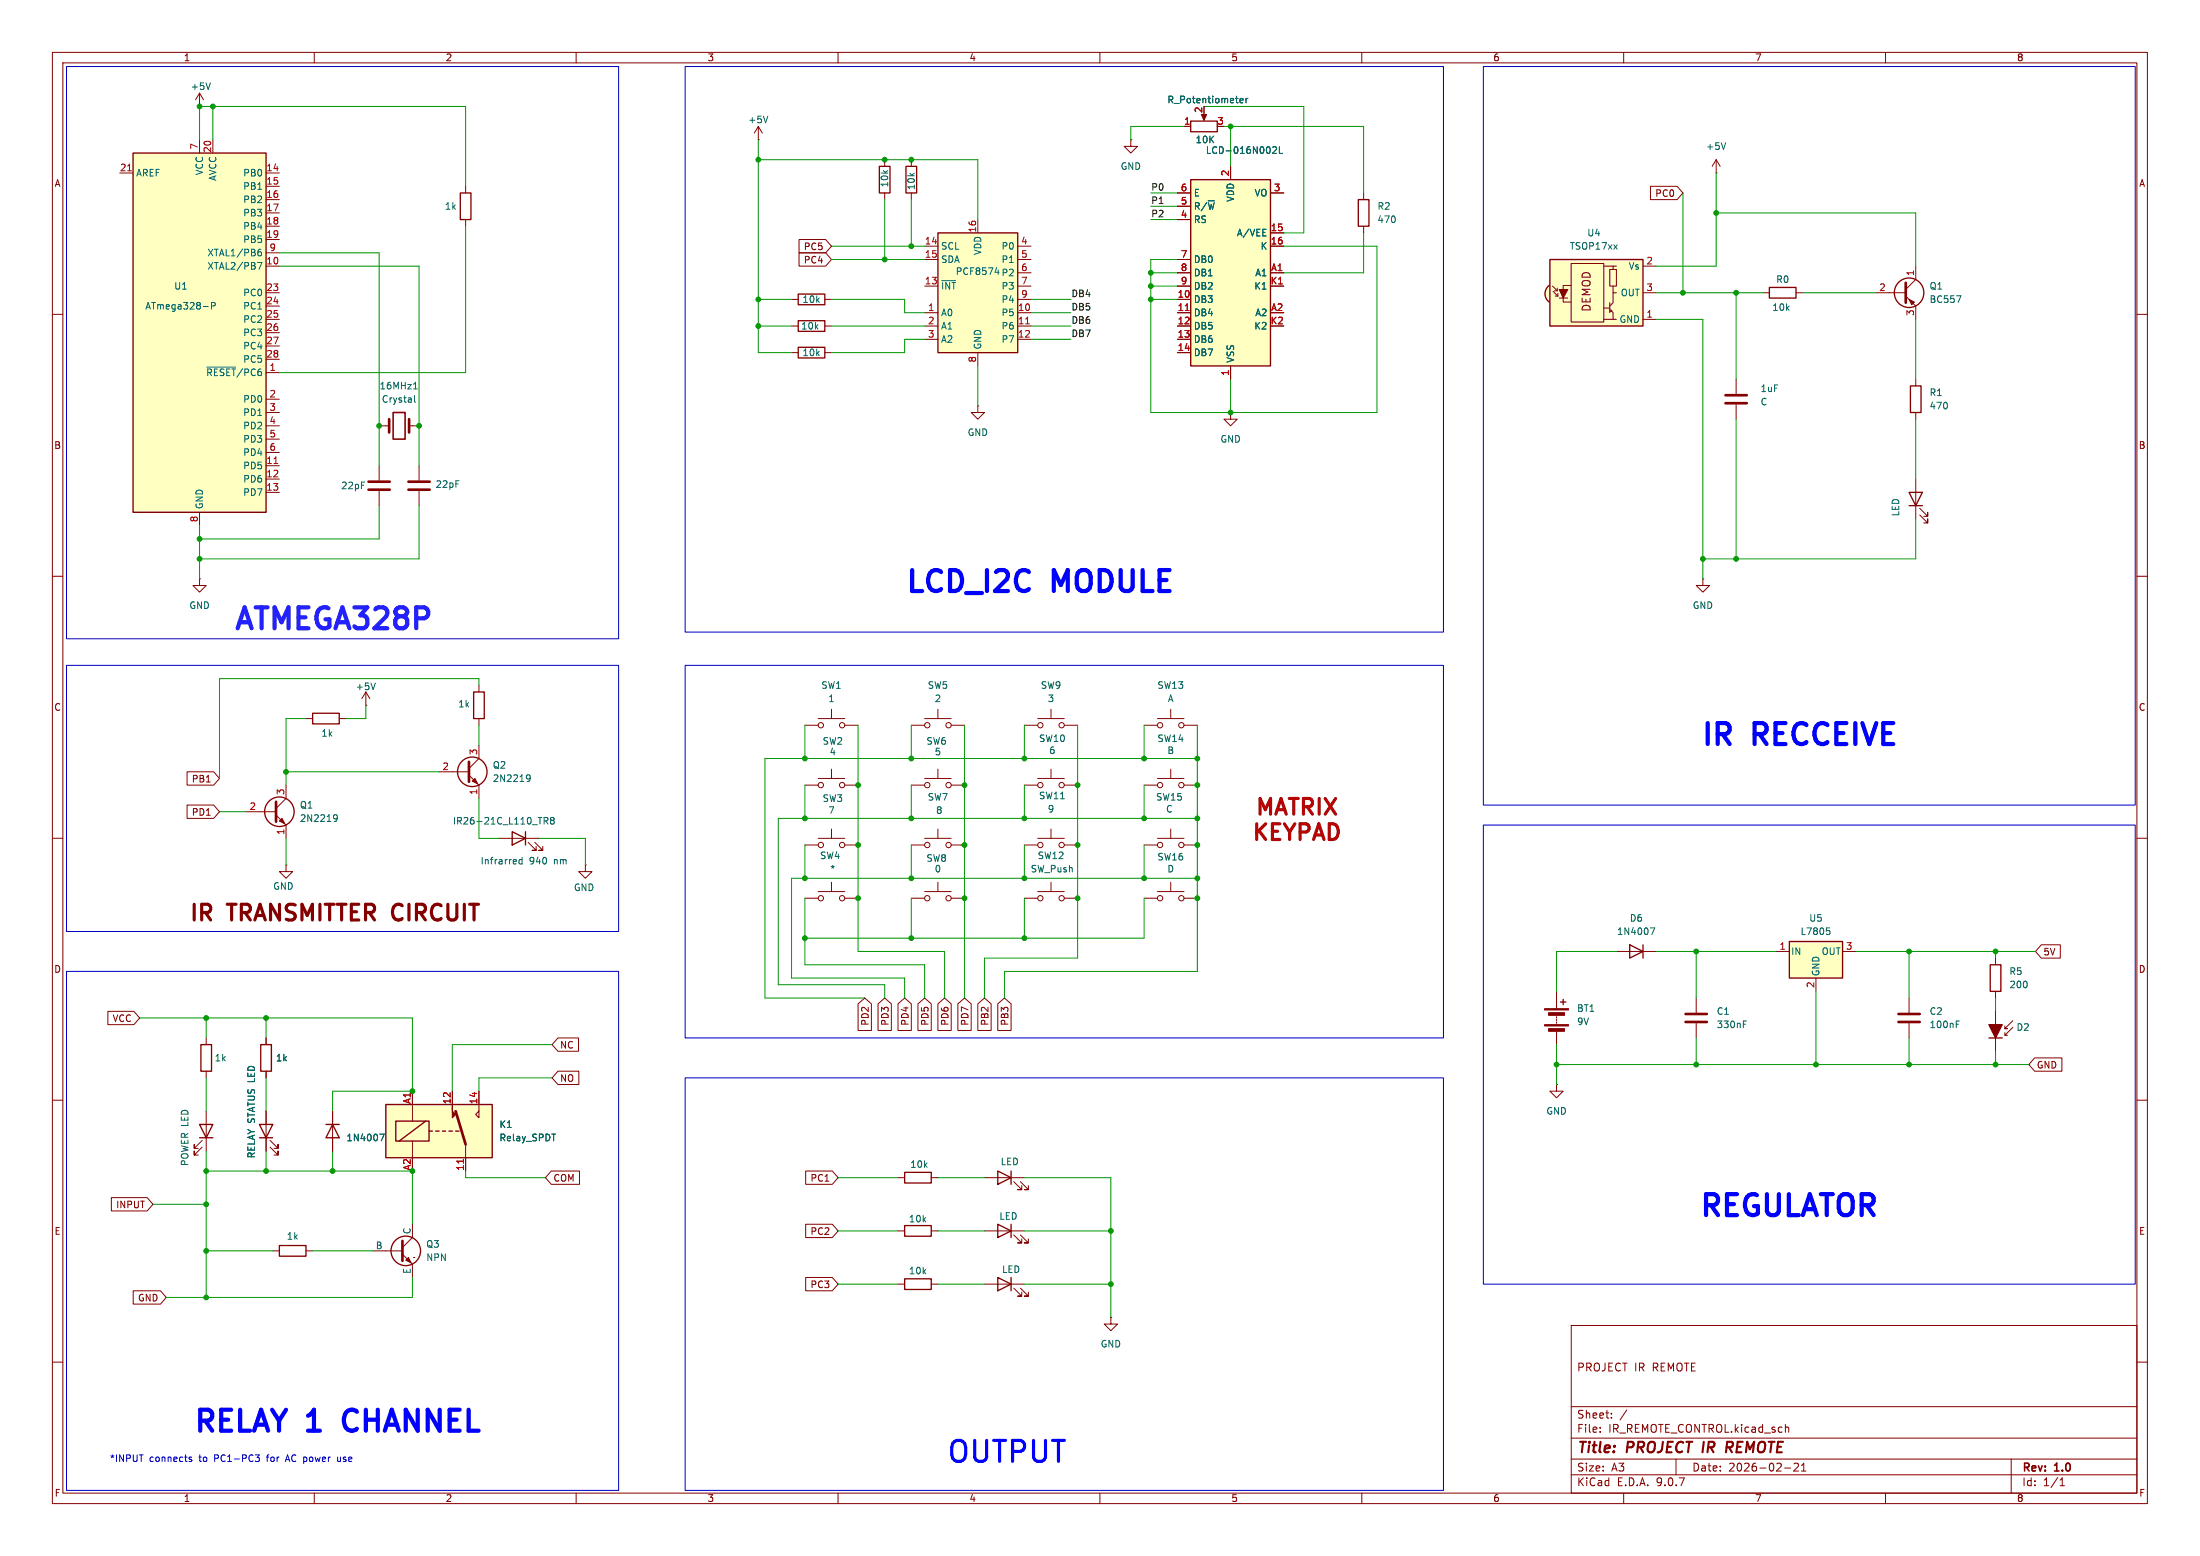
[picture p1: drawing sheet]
<svg xmlns="http://www.w3.org/2000/svg" width="297mm" height="210mm" viewBox="0 0 297 210" stroke-linecap="round" stroke-linejoin="round" font-family="sans-serif">
<g fill="none" stroke="#840000" stroke-width=".14">
<path d="M7.1 7.1h282.8v195.8h-282.8zM8.5 8.5h280v193h-280zM42.4 7.1v1.4M77.8 7.1v1.4M113.1 7.1v1.4M148.5 7.1v1.4M159.8 17.1h.9M162.5 15.3v.7M183.8 7.1v1.4M219.2 7.1v1.4M254.6 7.1v1.4M231.7 23.3h.1"/>
<path d="M231.7 21.6l-.6 .9M231.7 21.6l.5 .9M231.7 21.6v1.7M253.2 39.5h4.1M257.3 40l1.3 1.3v1.8M258.6 35.9v1.8l-1.3 1.4M7.1 42.4h1.4M51.2 57.5h1.3M55.2 57.5h1.4M166.1 55.7v.9h.9l-.9 .9-.9-.9h.9M166.1 55.7h.1M234.4 51.2v2"/>
<path d="M234.4 54.6v2M288.5 42.4h1.4M7.1 77.8h1.4M26.9 78.1v.9h.9l-.9 .9-.9-.9h.9M26.9 78.1h.1M56.6 62.9v1.9M56.6 66.3v1.9M229.9 78.1v.9h.9l-.9 .9-.9-.9h.9M229.9 78.1h.1M258.6 64.7v5.3M259.2 69.5l1 1.1v-.6v.6h-.5M259.2 68.6l1 1.1v-.6v.6h-.5"/>
<path d="M288.5 77.8h1.4M108.7 97.9h1.8M110.5 97h3.5M112.3 95.7v1.3M114 97.9h1.8M123 97.9h1.8M124.8 97h3.6M126.6 95.7v1.3M128.4 97.9h1.8M138.3 97.9h1.8M140.1 97h3.6M141.9 95.7v1.3"/>
<path d="M143.7 97.9h1.8M7.1 113.1h1.4M108.7 114h1.8M108.7 106h1.8M110.5 113.1h3.5M110.5 105.1h3.5M112.3 103.8v1.3M112.3 111.9v1.2M114 114h1.8M114 106h1.8M123 114h1.8M123 106h1.8"/>
<path d="M124.8 113.1h3.6M124.8 105.1h3.6M126.6 103.8v1.3M126.6 111.9v1.2M128.4 114h1.8M128.4 106h1.8M138.3 114h1.8M140.1 113.1h3.6M141.9 111.9v1.2M143.7 114h1.8M154.5 114h1.8M156.3 113.1h3.5"/>
<path d="M158 111.9v1.2M158 119.1v1.2M159.8 114h1.8M288.5 113.1h1.4M154.5 121.2h1.8M156.3 120.3h3.5M159.8 121.2h1.8M218.2 128.4h5.4M7.1 148.5h1.4M288.5 148.5h1.4M36.8 168.8h.9M41.3 168.8h.9"/>
<path d="M50.3 168.8h4M54.3 169.3l1.4 1.3v1.8M55.7 165.2v1.8l-1.4 1.4M55.9 169.7h.1M212.1 178.9h76.4v22.6h-76.4zM7.1 183.8h1.4M212.1 199h76.4M212.1 196.9h76.4M212.1 194.1h76.4M212.1 189.9h76.4M216 193.2v.1M216 192.7v.1"/>
<path d="M217.5 191.3v.1M217.5 190.7v.1M219.6 190.3l-.9 1.4M226.3 196.9v2.1M240.9 198.1h.8M241.2 192.6l.2 .1 .1 .1v.5M242.2 197.6l.4-.1 .1 .1 .1 .2-.7 .7h.7M243.2 198.5h.6M243.2 197.8l.3-.3v1M271.5 196.9v4.6M278.1 199.8l.3-.3v1M288.5 183.8h1.4"/>
<path d="M42.4 201.5v1.4M77.8 201.5v1.4M113.1 201.5v1.4M148.5 201.5v1.4M183.8 201.5v1.4M219.2 201.5v1.4M254.6 201.5v1.4M278.1 200.5h.6"/>
<circle cx="110.8" cy="97.9" r=".36"/>
<circle cx="113.7" cy="97.9" r=".36"/>
<circle cx="125.2" cy="97.9" r=".36"/>
<circle cx="128.1" cy="97.9" r=".36"/>
<circle cx="140.4" cy="97.9" r=".36"/>
<circle cx="143.3" cy="97.9" r=".36"/>
<circle cx="110.8" cy="114" r=".36"/>
<circle cx="110.8" cy="106" r=".36"/>
<circle cx="113.7" cy="114" r=".36"/>
<circle cx="113.7" cy="106" r=".36"/>
<circle cx="125.2" cy="106" r=".36"/>
<circle cx="125.2" cy="114" r=".36"/>
<circle cx="128.1" cy="114" r=".36"/>
<circle cx="128.1" cy="106" r=".36"/>
<circle cx="140.4" cy="114" r=".36"/>
<circle cx="143.3" cy="114" r=".36"/>
<circle cx="156.6" cy="114" r=".36"/>
<circle cx="159.5" cy="114" r=".36"/>
<circle cx="156.6" cy="121.2" r=".36"/>
<circle cx="159.5" cy="121.2" r=".36"/>
</g>
<path d="M233.2 194.6h.5M233.4 195.3l.4 .7M233.8 195.3h-.7" fill="none" stroke="#840000" stroke-width=".28"/>
<path d="M257.3 38.2v2.7M52.5 56.6v1.8M55.2 56.6v1.8M232.9 53.3h2.9M232.9 54.4h2.9M55.1 65h2.9M55.1 66.1h2.9M54.3 167.5v2.7" fill="none" stroke="#840000" stroke-width=".36"/>
<path d="M53.1 55.7h1.6v3.6h-1.6z" fill="none" stroke="#840000" stroke-width=".22"/>
<path d="M167.4 13.6l.4-.1v-.2h-.3l-.1 .1v.4h.4M168.2 13.3v.6M168.5 13.3l-.3 .2M233 19.3l-.3 .9M264.1 39.9h.6l-.4 .9M55.8 52.5h.5M56 53.4v.8l.1 .1M56 51.7l.1-.1v.9M222.8 125.2h.6l-.4 .9" fill="none" stroke="#006464" stroke-width=".14"/>
<g fill="none" stroke="#840000" stroke-width=".18">
<path d="M160.7 16.3h3.6v1.5h-3.6zM257.7 66.5h1.8l-.9 1.7zM257.7 68.2h1.8M220 127.5l1.8 .9-1.8 .9zM221.8 127.5v1.8M37.7 168.1h3.6v1.4h-3.6z"/>
<circle cx="257.7" cy="39.5" r="1.99"/>
<circle cx="54.8" cy="168.8" r="1.99"/>
</g>
<g fill="#840000" stroke="#840000" stroke-width=".14">
<path d="M162.2 15.4h.7l-.4 .9z"/>
<path d="M257.7 40.4l.7 .4-.3 .3z"/>
<path d="M54.8 170.1l.3-.4 .4 .7z"/>
</g>
<path d="M52.1 149.1h14.4v7.2h-14.4z" fill="#ffffc2"/>
<path d="M55.7 147.3v4M55.7 154v2.3M61.1 147.3v1.8M62.9 154.5v3.5M64.7 147.3v3.6l-.5-.5 .5-.4" fill="none" stroke="#840000" stroke-width=".14"/>
<path d="M52.1 149.1h14.4v7.2h-14.4zM53.4 151.3h4.5v2.7h-4.5zM57.5 151.3l-3.6 2.7M57.9 152.7h.5M58.8 152.7h.5M59.7 152.7h.5M60.6 152.7h.5M61.5 152.7h.5" fill="none" stroke="#840000" stroke-width=".18"/>
<path d="M61.1 149.1v.9l.4 .4-.4 .5z" fill="#840000" stroke="#840000" stroke-width=".14"/>
<path d="M61.5 150l1.4 4.5" fill="none" stroke="#840000" stroke-width=".36"/>
<path d="M62.6 156.5v.5" fill="none" stroke="#a90000" stroke-width=".14"/>
<path d="M209 38.7l.1-.2 .9 1.1-.9 1.2a1.39 1.39 0 0 1-.1-2.1z" fill="#ffffc2" stroke="#ffffc2" stroke-width=".14"/>
<path d="M209.2 35h12.6v9h-12.6z" fill="#ffffc2"/>
<path d="M118.7 22.5h1.5v3.5h-1.5zM209.1 38.5a1.39 1.39 0 0 0 0 2.3M209.2 35h12.6v9h-12.6zM238.9 38.8h3.6v1.4h-3.6zM26.9 151.8h1.8l-.9 1.8zM26.9 153.6h1.8" fill="none" stroke="#840000" stroke-width=".18"/>
<g fill="none" stroke="#840000" stroke-width=".14">
<path d="M26.9 14.4h.1M26.9 12.6l-.5 .9M26.9 12.6l.6 .9M26.9 12.6v1.8M102.4 18.9h.1M102.4 17.1l-.6 .9M102.4 17.1l.5 .9M102.4 17.1v1.8M119.4 21.6v.9M119.4 26v.9M209.6 38.6l.6 .6M209.7 39.3l.6 .7"/>
<path d="M209.9 39.2h.3M210 40h.3M210.2 38.9v.3M210.3 39.6v.4M212.1 35.6h4.4v7.9h-4.4zM212.1 38.5h-1.1v2.3h1.1M216.5 35.9h1.3M217.3 36.4h.9v2.2h-.9zM217.8 38.6v.9M218.2 39.5h-.4v1.4l-.5 .4M218.2 35.9h-.4v.5M221.8 35.9h1.8"/>
<path d="M221.8 39.5h1.8M238 39.5h.9M242.5 39.5h.9M210.5 40.2h1.2M216.5 43.1h1.3M216.5 41.6h.8M217.3 41.8l.5 .4v.9h.4M217.3 40.9v1.3M217.6 41.8v.2h-.2M221.8 43.1h1.8M51.2 62.9v1.9M51.2 66.3v1.9"/>
<path d="M154.5 106h1.8M156.3 105.1h3.5M158 103.8v1.3M159.8 106h1.8M257.7 134.7v2M257.7 138.1v2M27.3 154.8l-1.1 1.1v-.5v.5h.6M27.3 153.9l-1.1 1.1v-.5v.5h.6M27.8 150v5.4"/>
<circle cx="156.6" cy="106" r=".36"/>
<circle cx="159.5" cy="106" r=".36"/>
</g>
<path d="M210.5 39.1h1.2l-.7 1.1z" fill="#840000" stroke="#840000" stroke-width=".14"/>
<path d="M28.4 11.2l-.3 .9M103.7 15.7l-.3 .9M217.9 33l.4 .6M218.3 33l-.4 .6M264.1 138.2h.3M264.1 137.8h.4" fill="none" stroke="#006464" stroke-width=".14"/>
<path d="M49.7 65h2.9M49.7 66.1h2.9M256.3 136.9h2.9M256.3 137.9h2.9" fill="none" stroke="#840000" stroke-width=".36"/>
<path d="M18 20.7h17.9v48.4h-17.9z" fill="#ffffc2"/>
<path d="M18 20.7h17.9v48.4h-17.9zM62.1 26h1.5v3.6h-1.5zM122.3 22.5h1.4v3.5h-1.4zM268.7 130.2h1.4v3.6h-1.4zM268.5 140.1h1.8" fill="none" stroke="#840000" stroke-width=".18"/>
<g fill="none" stroke="#840000" stroke-width=".14">
<path d="M26.9 18.9v1.8M28.7 18.9v1.8M16.2 23.3h1.8M35.9 23.3h1.8M35.9 25.1h1.8M35.9 26.9h1.8M35.9 28.7h1.8M35.9 30.5h1.8M35.9 32.3h1.8M35.9 34.1h1.8M35.9 35.9h1.8M35.9 39.5h1.8"/>
<path d="M62.9 25.1v.9M62.9 29.6v.9M123 21.6v.9M123 26v.9M35.9 41.3h1.8M35.9 43.1h1.8M35.9 44.9h1.8M35.9 46.7h1.8M35.9 48.5h1.8M35.9 50.3h1.8M35.9 53.9h1.8M35.9 55.7h1.8"/>
<path d="M35.9 57.5h1.8M35.9 59.3h1.8M26.9 69.1v1.8M35.9 61.1h1.8M35.9 62.9h1.8M35.9 64.7h1.8M35.9 66.5h1.8M126.6 119.1v1.2M123 121.2h1.8M124.8 120.3h3.6M128.4 121.2h1.8M269.4 129.3v.9"/>
<path d="M269.4 133.8v.9M269.4 136.5v5.4M270.7 139.4v.3M271.7 138.7l-1 1h.3M271.7 137.8l-1 1h.3h-.3v-.3"/>
<circle cx="125.2" cy="121.2" r=".36"/>
<circle cx="128.1" cy="121.2" r=".36"/>
</g>
<path d="M17.2 23.1h.5M37 62.6h.5" fill="none" stroke="#a90000" stroke-width=".14"/>
<path d="M34.8 35.4h.6l-.4 .9M34.8 34.1l.3-.1 .2 .1-.1 .4h-.2l-.2-.1M35.2 33.6l-.2 .1-.2 .1M27.4 41.4h.7M27.9 49.6h3.9M28.6 41.3l.4-.1 .1-.1-.1-.2-.4-.1v.9" fill="none" stroke="#006464" stroke-width=".14"/>
<path d="M268.5 138.3h1.8l-.9 1.8z" fill="#840000" stroke="#840000" stroke-width=".18"/>
<path d="M241.6 127.1h7.1v4.9h-7.1z" fill="#ffffc2"/>
<g fill="none" stroke="#840000" stroke-width=".18">
<path d="M107.8 39.7h3.6v1.4h-3.6zM42.2 96.3h3.6v1.4h-3.6zM69.1 112.3l1.8 .8-1.8 .9zM70.9 112.3v1.7M210.7 135.2h.7M211 134.9v.7M241.6 127.1h7.1v4.9h-7.1zM27.1 141h1.5v3.6h-1.5zM122.1 158.2h3.6v1.5h-3.6zM122.1 165.4h3.6v1.4h-3.6zM122.1 172.6h3.6v1.4h-3.6zM134.7 165.2l1.8 .9-1.8 .9z"/>
<path d="M134.7 172.4l1.8 .9-1.8 .9zM136.5 165.2v1.8M136.5 172.4v1.8"/>
<circle cx="63.8" cy="104.2" r="1.99"/>
</g>
<g fill="none" stroke="#840000" stroke-width=".14">
<path d="M106.9 40.4h.9M111.4 40.4h.9M132 54.8v.9h.9l-.9 .9-.9-.9h.9M132 54.8h.1M41.3 97h.9M45.8 97h.9M49.4 95.2h.1M49.4 93.4l-.5 .9M49.4 93.4l.5 .9M49.4 93.4v1.8M154.5 97.9h1.8M156.3 97h3.5"/>
<path d="M158 95.7v1.3M159.8 97.9h1.8M38.6 116.7v.9h.9l-.9 .9-.9-.9h.9M38.6 116.7h.1M59.3 104.2h4M63.3 104.6l1.4 1.4v1.8M64.7 100.6v1.8l-1.4 1.3M67.4 113.1h5.3M71.3 113.7l1.1 1.1h-.6h.6v-.6M72.2 113.7l1.1 1.1h-.6h.6v-.6M210.1 133.8v2.3M210.1 137.2v.2"/>
<path d="M210.1 137.6v.2M210.1 137.9v.2M210.1 139.2v1.8M239.8 128.4h1.8M245.2 132v1.8M248.7 128.4h1.8M27.8 140.1v.9M27.8 144.6v.9M121.2 158.9h.9M125.7 158.9h.9M210.1 146.4v.9h.9l-.9 .9-.9-.9h.9M210.1 146.4h.1"/>
<path d="M121.2 166.1h.9M121.2 173.3h.9M125.7 166.1h.9M125.7 173.3h.9M132.9 166.1h5.4M132.9 173.3h5.4M136.9 166.7l1 1h-.5h.5v-.5M136.9 173.9l1 1h-.5h.5v-.5M137.8 166.7l1 1h-.5h.5v-.5M137.8 173.9l1 1h-.5h.5v-.5"/>
<circle cx="156.6" cy="97.9" r=".36"/>
<circle cx="159.5" cy="97.9" r=".36"/>
</g>
<path d="M50.7 92.2l-.3 .9M70.5 115.7v.9M70.5 116.1l-.3-.1-.1 .2v.4h.4M71.1 104.6h.3l.2 .1a.6 .6 0 0 1-.3 .8h-.2M71.6 105l-.2 .1h-.3M73.5 110.8h.4l.1-.2-.1-.2-.4-.1v.9M73.7 110.8l.3 .4M74.5 110.7l-.2-.2 .2-.2h.2l.1 .2-.1 .2M74.5 110.7l-.2 .2 .1 .2 .1 .1h.2l.1-.1v-.2l-.1-.2M74.5 110.7h.2M246.6 125.2h.4M246.7 125.6h.2l.2 .1-.1 .4h-.3" fill="none" stroke="#006464" stroke-width=".14"/>
<g fill="#840000" stroke="#840000" stroke-width=".14">
<path d="M208.5 136.1h3.2v.2h-3.2z"/>
<path d="M208.5 138.3h3.2v.2h-3.2z"/>
<path d="M209.1 136.7h2.1v.3h-2.1z"/>
<path d="M209.1 138.8h2.1v.4h-2.1z"/>
<path d="M63.8 105.4l.3-.3 .4 .7z"/>
</g>
<path d="M63.3 102.8v2.7" fill="none" stroke="#840000" stroke-width=".36"/>
<path d="M126.6 31.4h10.8v16.2h-10.8z" fill="#ffffc2"/>
<g fill="none" stroke="#840000" stroke-width=".18">
<path d="M126.6 31.4h10.8v16.2h-10.8zM183.4 26.9h1.4v3.6h-1.4zM107.8 43.3h3.6v1.4h-3.6zM107.8 46.9h3.6v1.4h-3.6zM257.9 52.1h1.4v3.6h-1.4zM63.9 93.4h1.5v3.6h-1.5zM35 151.8h1.8l-.9 1.8zM35 153.6h1.8M35.2 141h1.4v3.6h-1.4zM44 151.8h1.8M44.9 151.8l.9 1.8h-1.8zM134.7 158l1.8 .9-1.8 .9z"/>
<path d="M136.5 158v1.8"/>
<circle cx="37.7" cy="109.6" r="1.99"/>
</g>
<g fill="none" stroke="#840000" stroke-width=".14">
<path d="M152.7 18.9v.9h.9l-.9 .9-.9-.9h.9M152.7 18.9h.1M124.8 33.2h1.8M124.8 35h1.8M124.8 38.6h1.8M132 29.6v1.8M137.4 33.2h1.8M137.4 35h1.8M137.4 38.6h1.8M137.4 36.8h1.8M184.1 26v.9M184.1 30.5v.9"/>
<path d="M106.9 44h.9M106.9 47.6h.9M111.4 44h.9M111.4 47.6h.9M124.8 42.2h1.8M124.8 44h1.8M124.8 45.8h1.8M132 47.6v1.8M137.4 42.2h1.8M137.4 44h1.8M137.4 45.8h1.8M137.4 40.4h1.8"/>
<path d="M258.6 51.2v.9M258.6 55.7v.9M64.7 92.5v.9M64.7 97v.9M33.2 109.6h4.1M37.3 110l1.3 1.4v1.7M38.6 106v1.8l-1.3 1.3M79 116.7v.9h.9l-.9 .9-.9-.9h.9M79 116.7h.1M112.3 119.1v1.2M138.3 106h1.8M140.1 105.1h3.6"/>
<path d="M141.9 103.8v1.3M141.9 119.1v1.2M143.7 106h1.8M108.7 121.2h1.8M110.5 120.3h3.5M114 121.2h1.8M138.3 121.2h1.8M140.1 120.3h3.6M143.7 121.2h1.8M229 134.7v2M229 138.1v2M35.9 140.1v.9"/>
<path d="M35.9 144.6v.9M35.9 150v5.4M36.5 154.8l1 1.1v-.5v.5h-.5M36.5 153.9l1 1.1v-.5v.5h-.5M44.9 150v5.4M132.9 158.9h5.4M136.9 159.5l1 1.1h-.5h.5v-.6M137.8 159.5l1 1.1h-.5h.5v-.6M150 177.8v.9h.9l-.9 .9-.9-.9h.9M150 177.8h.1"/>
<circle cx="140.4" cy="106" r=".36"/>
<circle cx="143.3" cy="106" r=".36"/>
<circle cx="110.8" cy="121.2" r=".36"/>
<circle cx="113.7" cy="121.2" r=".36"/>
<circle cx="140.4" cy="121.2" r=".36"/>
<circle cx="143.3" cy="121.2" r=".36"/>
</g>
<path d="M127.1 37.9h1.9M134.3 36.7h.6M134.8 36.4v.6M45.1 110h.3l.1 .1a.6 .6 0 0 1-.2 .8h-.2M45.5 110.4l-.1 .1h-.3M235.4 138.2h.3M235.4 137.8h.4M51.3 153.1h.6l-.4 .9" fill="none" stroke="#006464" stroke-width=".14"/>
<path d="M138.5 43.7h.5" fill="none" stroke="#a90000" stroke-width=".14"/>
<path d="M37.3 108.2v2.7M227.6 136.9h2.8M227.6 137.9h2.8" fill="none" stroke="#840000" stroke-width=".36"/>
<path d="M37.7 110.8l.4-.3 .3 .7z" fill="#840000" stroke="#840000" stroke-width=".14"/>
<path d="M160.7 24.2h10.8v25.2h-10.8z" fill="#ffffc2"/>
<path d="M160.7 24.2h10.8v25.2h-10.8z" fill="none" stroke="#840000" stroke-width=".18"/>
<g fill="none" stroke="#840000" stroke-width=".14">
<path d="M159.8 17.1h.9M107.9 32.3h3.6l.8 .9-.8 .9h-3.6zM107.9 34.1h3.6l.8 .9-.8 .9h-3.6zM158.9 26h1.8M158.9 27.8h1.8M158.9 29.6h1.8M158.9 35h1.8M158.9 36.8h1.8M158.9 38.6h1.8M166.1 22.5v1.7M171.5 26h1.8M171.5 36.8h1.8"/>
<path d="M171.5 38.6h1.8M171.5 31.4h1.8M171.5 33.2h1.8M222.8 25.1h3.6l.8 .9-.8 .9h-3.6zM158.9 40.4h1.8M158.9 42.2h1.8M158.9 44h1.8M158.9 45.8h1.8M158.9 47.6h1.8M166.1 49.4v1.8M25.3 104.2h3.5l.8 .9-.8 .9h-3.5zM25.3 108.7h3.5l.8 .9-.8 .9h-3.5z"/>
<path d="M27.9 105.5h.5M14.6 136.5h3.5l.8 .9-.8 .9h-3.5zM115.8 135.5l.9-.8 .9 .8v3.6h-1.8zM118.5 135.5l.9-.8 .9 .8v3.6h-1.8zM121.2 135.5l.9-.8 .9 .8v3.6h-1.8zM123.9 135.5l.9-.8 .9 .8v3.6h-1.8zM126.6 135.5l.9-.8 .9 .8v3.6h-1.8zM129.3 135.5l.9-.8 .9 .8v3.6h-1.8zM132 135.5l.9-.8 .9 .8v3.6h-1.8zM134.7 135.5l.9-.8 .9 .8v3.6h-1.8zM275.6 127.5h2.5v1.8h-2.5l-.8-.9zM35.9 140.1v.9"/>
<path d="M35.9 144.6v.9M35.9 150v1.8M35.9 153.6v1.8M44.9 150v1.8M44.9 153.6v1.8M55.7 147.3v1.8M61.1 147.3v1.8M62.9 156.3v1.7M64.7 147.3v1.8M74.4 158h3.8v1.8h-3.8l-.8-.9zM75.3 144.6h2.8v1.8h-2.8l-.8-.9zM75.3 140.1h2.8v1.8h-2.8l-.8-.9z"/>
<path d="M108.8 158h3.6l.7 .9-.7 .9h-3.6zM274.7 142.8h3.7v1.8h-3.7l-.8-.9zM15 161.6h4.9l.8 .9-.8 .9h-4.9zM18 174.2h3.7l.8 .9-.8 .9h-3.7zM108.8 172.4h3.6l.7 .9-.7 .9h-3.6zM108.8 165.2h3.6l.7 .9-.7 .9h-3.6z"/>
</g>
<path d="M160 41.9h.5M62.6 156.5v.5" fill="none" stroke="#a90000" stroke-width=".14"/>
<path d="M167.4 13.6l.4-.1v-.2h-.3l-.1 .1v.4h.4M168.2 13.3v.6M168.5 13.3l-.3 .2M171.8 19.9l.4-.1 .1 .3-.5 .6h.5M172.7 19.8v.9h.4M51.3 153.1h.6l-.4 .9" fill="none" stroke="#006464" stroke-width=".14"/>
<g fill="none" stroke="#009600" stroke-width=".14">
<path d="M26.9 18.9v-4.5h36v10.7M28.7 14.4v4.5M102.4 18.9v28.7h4.5M159.8 17.1h-7.1v1.8M162.5 14.4h13.5v17h-2.7M165.2 17.1h18.9v8.9M166.1 17.1v5.4M37.7 35.9h18.9v27M37.7 34.1h13.5v28.8M62.9 30.5v19.8h-25.2M102.4 21.6h29.6v8M112.3 33.2h12.5"/>
<path d="M112.3 35h12.5M119.4 26.9v8.1M123 26.9v6.3M155.4 36.8h3.5M155.4 27.8h3.5M155.4 26h3.5M155.4 29.6h3.5M155.4 38.6h3.5M173.3 33.2h12.6v22.5h-30.5v-20.7h3.5M184.1 31.4v5.4h-10.8M223.6 39.5h14.4M227.2 26v13.5"/>
<path d="M231.7 23.3v12.6h-8.1M231.7 28.7h26.9v7.2M234.4 39.5v11.7M243.4 39.5h9.8M102.4 44h4.5M102.4 40.4h4.5M112.3 40.4h9.8v1.8h2.7M112.3 44h12.5M124.8 45.8h-2.7v1.8h-9.8M132 49.4v5.4M139.2 45.8h5.4M139.2 44h5.4"/>
<path d="M139.2 40.4h5.4M139.2 42.2h5.4M155.4 40.4h3.5M166.1 51.2v4.5M223.6 43.1h6.3v35M234.4 56.6v18.8M258.6 43.1v8.1M258.6 56.6v8.1M26.9 70.9v7.2M51.2 68.2v4.5h-24.3M56.6 68.2v7.2h-29.7M258.6 70v5.4h-28.7"/>
<path d="M41.3 97h-2.7v9M49.4 95.2v1.8h-2.7M64.7 92.5v-.9h-35.1v13.5M64.7 97.9v2.7M108.7 97.9v4.5M115.8 97.9v30.5h11.7v6.3M123 97.9v4.5M130.2 97.9v36.8M138.3 97.9v4.5M145.5 97.9v31.4h-12.6v5.4M154.5 97.9v4.5M161.6 97.9v33.2h-26v3.6"/>
<path d="M29.6 109.6h3.6M38.6 104.2h20.7M38.6 113.1v3.6M64.7 107.8v5.3h2.7M72.7 113.1h6.3v3.6M108.7 106v4.5M108.7 114v4.5M123 106v4.5M123 114v4.5M138.3 106v4.5M138.3 114v4.5M154.5 106v4.5"/>
<path d="M154.5 114v4.5M161.6 118.5h-54.7v13.5h15.2v2.7M161.6 110.5h-56.5v22.4h14.3v1.8M161.6 102.4h-58.3v32.3h13.4M18.9 137.4h36.8v9.9h-10.8v2.7M27.8 137.4v2.7M35.9 137.4v2.7M108.7 121.2v9h16.1v4.5M123 121.2v5.4M138.3 121.2v5.4M154.5 121.2v5.4h-45.8M218.2 128.4h-8.1v5.4"/>
<path d="M223.6 128.4h16.2M229 128.4v6.3M245.2 133.8v9.9M250.5 128.4h24.3M257.7 128.4v6.3M269.4 128.4v.9M269.4 134.7v1.8M27.8 158h27.9v7.2M27.8 145.5v4.5M27.8 155.4v19.7M35.9 145.5v4.5M35.9 155.4v2.6"/>
<path d="M44.9 155.4v2.6M62.9 158v.9h10.7M74.5 145.5h-9.8v1.8M74.5 141h-13.4v6.3M113.1 158.9h8.1M126.6 158.9h6.3M138.3 158.9h11.7v18.9M210.1 143.7h63.8M210.1 141v5.4M229 140.1v3.6M257.7 140.1v3.6M269.4 141.9v1.8"/>
<path d="M20.7 162.5h7.1M27.8 168.8h9M42.2 168.8h8.1M55.7 172.4v2.7h-33.2M113.1 173.3h8.1M113.1 166.1h8.1M126.6 173.3h6.3M126.6 166.1h6.3M138.3 173.3h11.7M138.3 166.1h11.7"/>
</g>
<g fill="none" stroke="#0000c2" stroke-width=".14">
<path d="M9 9h74.5v77.2h-74.5zM92.5 9h102.4v76.3h-102.4zM200.3 9h88v99.7h-88zM9 89.8h74.5v35.9h-74.5zM92.5 89.8h102.4v50.3h-102.4zM200.3 111.4h88v61.9h-88zM9 131.1h74.5v70.1h-74.5zM92.5 145.5h102.4v55.7h-102.4zM25.5 196.8l.4 .3-.1 .2-.3-.1M25.9 196.7h-.3l-.1 .1M34.5 196.4h.5l-.3 .3 .3 .1v.3l-.2 .2h-.2M38.6 197h.4"/>
<path d="M38.8 196.4l-.3 .9M45.6 196.7v.5l.2 .1 .2-.1"/>
</g>
<g fill="#009600" stroke="#009600" stroke-width=".14">
<circle cx="27.8" cy="175.1" r=".32"/>
<circle cx="27.8" cy="168.8" r=".32"/>
<circle cx="119.4" cy="35" r=".32"/>
<circle cx="119.4" cy="21.6" r=".32"/>
<circle cx="123" cy="21.6" r=".32"/>
<circle cx="102.4" cy="21.6" r=".32"/>
<circle cx="123" cy="33.2" r=".32"/>
<circle cx="102.4" cy="40.4" r=".32"/>
<circle cx="102.4" cy="44" r=".32"/>
<circle cx="26.9" cy="75.4" r=".32"/>
<circle cx="56.6" cy="57.5" r=".32"/>
<circle cx="51.2" cy="57.5" r=".32"/>
<circle cx="26.9" cy="14.4" r=".32"/>
<circle cx="28.7" cy="14.4" r=".32"/>
<circle cx="26.9" cy="72.7" r=".32"/>
<circle cx="38.6" cy="104.2" r=".32"/>
<circle cx="55.7" cy="158" r=".32"/>
<circle cx="44.9" cy="158" r=".32"/>
<circle cx="27.8" cy="162.5" r=".32"/>
<circle cx="27.8" cy="158" r=".32"/>
<circle cx="35.9" cy="158" r=".32"/>
<circle cx="35.9" cy="137.4" r=".32"/>
<circle cx="27.8" cy="137.4" r=".32"/>
<circle cx="55.7" cy="147.3" r=".32"/>
<circle cx="150" cy="173.3" r=".32"/>
<circle cx="108.7" cy="102.4" r=".32"/>
<circle cx="108.7" cy="110.5" r=".32"/>
<circle cx="115.8" cy="121.2" r=".32"/>
<circle cx="130.2" cy="106" r=".32"/>
<circle cx="154.5" cy="102.4" r=".32"/>
<circle cx="154.5" cy="110.5" r=".32"/>
<circle cx="161.6" cy="102.4" r=".32"/>
<circle cx="161.6" cy="110.5" r=".32"/>
<circle cx="161.6" cy="106" r=".32"/>
<circle cx="161.6" cy="114" r=".32"/>
<circle cx="123" cy="118.5" r=".32"/>
<circle cx="138.3" cy="118.5" r=".32"/>
<circle cx="123" cy="110.5" r=".32"/>
<circle cx="145.5" cy="114" r=".32"/>
<circle cx="130.2" cy="114" r=".32"/>
<circle cx="138.3" cy="110.5" r=".32"/>
<circle cx="130.2" cy="121.2" r=".32"/>
<circle cx="145.5" cy="121.2" r=".32"/>
<circle cx="161.6" cy="118.5" r=".32"/>
<circle cx="138.3" cy="126.6" r=".32"/>
<circle cx="108.7" cy="126.6" r=".32"/>
<circle cx="123" cy="126.6" r=".32"/>
<circle cx="150" cy="166.1" r=".32"/>
<circle cx="257.7" cy="128.4" r=".32"/>
<circle cx="257.7" cy="143.7" r=".32"/>
<circle cx="269.4" cy="143.7" r=".32"/>
<circle cx="269.4" cy="128.4" r=".32"/>
<circle cx="138.3" cy="102.4" r=".32"/>
<circle cx="123" cy="102.4" r=".32"/>
<circle cx="145.5" cy="106" r=".32"/>
<circle cx="115.8" cy="106" r=".32"/>
<circle cx="154.5" cy="118.5" r=".32"/>
<circle cx="161.6" cy="121.2" r=".32"/>
<circle cx="108.7" cy="118.5" r=".32"/>
<circle cx="115.8" cy="114" r=".32"/>
<circle cx="166.1" cy="55.7" r=".32"/>
<circle cx="155.4" cy="36.8" r=".32"/>
<circle cx="155.4" cy="40.4" r=".32"/>
<circle cx="155.4" cy="38.6" r=".32"/>
<circle cx="166.1" cy="17.1" r=".32"/>
<circle cx="229.9" cy="75.4" r=".32"/>
<circle cx="234.4" cy="75.4" r=".32"/>
<circle cx="234.4" cy="39.5" r=".32"/>
<circle cx="231.7" cy="28.7" r=".32"/>
<circle cx="227.2" cy="39.5" r=".32"/>
<circle cx="245.2" cy="143.7" r=".32"/>
<circle cx="229" cy="143.7" r=".32"/>
<circle cx="210.1" cy="143.7" r=".32"/>
<circle cx="229" cy="128.4" r=".32"/>
</g>
<g font-size="3.9" fill="#00f">
<text x="121.9" y="80.8">LCD_I2C</text>
<text x="142.2" y="80.8">MODULE</text>
<text x="229.3" y="101.4">IR</text>
<text x="236.8" y="101.4">RECCEIVE</text>
<text x="229.1" y="165">REGULATOR</text>
<text x="25.8" y="194.1">RELAY 1</text>
<text x="47.6" y="194.1">CHANNEL</text>
<text x="127.6" y="198">OUTPUT</text>
</g>
<text font-size="3.9" fill="#2321ff" x="31.2" y="85.8">ATMEGA328P</text>
<g font-size="3" fill="#c20000">
<text x="169.2" y="110.6">MATRIX</text>
<text x="168.7" y="114">KEYPAD</text>
</g>
<g font-size="3" fill="#840000">
<text x="25.3" y="124.9">IR</text>
<text x="30.9" y="124.9">TRANSMITTER CIRCUIT</text>
</g>
<g font-size="2" fill="#840000">
<text x="212.8" y="196.5">Title:</text>
<text x="219.7" y="196.5">PROJECT IR</text>
<text x="234.2" y="196.5">REMOTE</text>
</g>
<g font-size="1.5" fill="#840000">
<text x="214.9" y="42.1" transform="rotate(-90 214.9 42.1)">DEMOD</text>
<text x="212.8" y="185.2">PROJECT IR REMOTE</text>
<text x="212.8" y="191.6">Sheet:</text>
<text x="212.8" y="193.5">File:</text>
<text x="217.1" y="193.5">IR_REMOTE_CONTROL.kicad_sch</text>
<text x="212.8" y="200.7">KiCad</text>
<text x="212.8" y="198.7">Size:</text>
<text x="217.5" y="198.7">A3</text>
<text x="218.3" y="200.7">E.D.A.</text>
<text x="223.7" y="200.7">9.0.7</text>
<text x="228.4" y="198.7">Date:</text>
<text x="233.3" y="198.7">2026-02-21</text>
<text x="272.9" y="198.9">Rev:</text>
<text x="272.9" y="200.7">Id:</text>
<text x="275.8" y="200.7">1/1</text>
<text x="277.4" y="198.9">1.0</text>
</g>
<g font-size="1.3" fill="#840000">
<text x="24.7" y="8.4">1</text>
<text x="60.1" y="8.4">2</text>
<text x="95.5" y="8.4">3</text>
<text x="130.8" y="8.4">4</text>
<text x="166.2" y="8.4">5</text>
<text x="201.5" y="8.4">6</text>
<text x="236.9" y="8.4">7</text>
<text x="272.2" y="8.4">8</text>
<text x="7.3" y="25.4">A</text>
<text x="223.4" y="26.7">PC0</text>
<text x="288.7" y="25.4">A</text>
<text x="108.4" y="33.9">PC5</text>
<text x="108.4" y="35.7">PC4</text>
<text x="7.2" y="60.7">B</text>
<text x="288.7" y="60.7">B</text>
<text x="7.2" y="96.1">C</text>
<text x="288.7" y="96.1">C</text>
<text x="25.8" y="105.7">PB1</text>
<text x="25.8" y="110.2">PD1</text>
<text x="7.2" y="131.4">D</text>
<text x="275.8" y="129.1">5V</text>
<text x="288.7" y="131.4">D</text>
<text x="15.1" y="138.1">VCC</text>
<text x="75.5" y="141.7">NC</text>
<text x="117.4" y="138.5" transform="rotate(-90 117.4 138.5)">PD2</text>
<text x="120.1" y="138.5" transform="rotate(-90 120.1 138.5)">PD3</text>
<text x="122.8" y="138.5" transform="rotate(-90 122.8 138.5)">PD4</text>
<text x="125.5" y="138.5" transform="rotate(-90 125.5 138.5)">PD5</text>
<text x="128.2" y="138.5" transform="rotate(-90 128.2 138.5)">PD6</text>
<text x="130.9" y="138.5" transform="rotate(-90 130.9 138.5)">PD7</text>
<text x="133.6" y="138.5" transform="rotate(-90 133.6 138.5)">PB2</text>
<text x="136.3" y="138.5" transform="rotate(-90 136.3 138.5)">PB3</text>
<text x="75.5" y="146.2">NO</text>
<text x="274.9" y="144.4">GND</text>
<text x="74.6" y="159.6">COM</text>
<text x="109.3" y="159.6">PC1</text>
<text x="7.3" y="166.8">E</text>
<text x="15.6" y="163.2">INPUT</text>
<text x="109.3" y="166.8">PC2</text>
<text x="288.7" y="166.8">E</text>
<text x="109.3" y="174">PC3</text>
<text x="18.6" y="175.8">GND</text>
<text x="7.3" y="202.1">F</text>
<text x="24.7" y="202.9">1</text>
<text x="60.1" y="202.9">2</text>
<text x="95.5" y="202.9">3</text>
<text x="130.8" y="202.9">4</text>
<text x="166.2" y="202.9">5</text>
<text x="201.5" y="202.9">6</text>
<text x="236.9" y="202.9">7</text>
<text x="272.2" y="202.9">8</text>
<text x="288.7" y="202.1">F</text>
</g>
<g font-size="1.3" fill="#006464">
<text x="25.7" y="12.3">+5V</text>
<text x="100.9" y="16.8">+5V</text>
<text x="157.5" y="14.1">R_Potentiometer</text>
<text x="18.3" y="24">AREF</text>
<text x="27.6" y="23.7" transform="rotate(-90 27.6 23.7)">VCC</text>
<text x="32.8" y="24">PB0</text>
<text x="151.2" y="23.1">GND</text>
<text x="161.3" y="19.5">10K</text>
<text x="162.7" y="20.9">LCD-016N002L</text>
<text x="230.2" y="20.4">+5V</text>
<text x="29.3" y="24.5" transform="rotate(-90 29.3 24.5)">AVCC</text>
<text x="32.8" y="25.8">PB1</text>
<text x="32.8" y="27.6">PB2</text>
<text x="32.8" y="29.3">PB3</text>
<text x="60" y="28.4">1k</text>
<text x="120" y="25.4" transform="rotate(-90 120 25.4)">10k</text>
<text x="123.6" y="25.7" transform="rotate(-90 123.6 25.7)">10k</text>
<text x="161.1" y="26.7">E</text>
<text x="161.1" y="28.4">R/~{W}</text>
<text x="166.7" y="27.3" transform="rotate(-90 166.7 27.3)">VDD</text>
<text x="169.3" y="26.7">VO</text>
<text x="185.9" y="28.4">R2</text>
<text x="27.9" y="34.7">XTAL1/PB6</text>
<text x="32.8" y="31.1">PB4</text>
<text x="32.8" y="32.9">PB5</text>
<text x="127" y="33.8">SCL</text>
<text x="127" y="35.6">SDA</text>
<text x="132.6" y="34.5" transform="rotate(-90 132.6 34.5)">VDD</text>
<text x="135.1" y="33.8">P0</text>
<text x="135.1" y="35.6">P1</text>
<text x="161.1" y="30.2">RS</text>
<text x="161.1" y="35.6">DB0</text>
<text x="166.9" y="32">A/VEE</text>
<text x="170.1" y="33.8">K</text>
<text x="185.9" y="30.2">470</text>
<text x="211.8" y="33.8">TSOP17xx</text>
<text x="214.2" y="32">U4</text>
<text x="19.5" y="41.9">ATmega328-P</text>
<text x="23.5" y="39.2">U1</text>
<text x="27.9" y="36.5">XTAL2/PB7</text>
<text x="32.8" y="40.1">PC0</text>
<text x="32.8" y="41.9">PC1</text>
<text x="108.3" y="41">10k</text>
<text x="127" y="39.2">~{INT}</text>
<text x="129" y="37.2">PCF8574</text>
<text x="135.1" y="37.4">P2</text>
<text x="135.1" y="39.2">P3</text>
<text x="135.1" y="41">P4</text>
<text x="161.1" y="37.4">DB1</text>
<text x="161.1" y="39.2">DB2</text>
<text x="161.1" y="41">DB3</text>
<text x="169.3" y="39.2">K1</text>
<text x="169.4" y="37.4">A1</text>
<text x="218.7" y="40.1">OUT</text>
<text x="219.8" y="36.5">Vs</text>
<text x="239.7" y="38.3">R0</text>
<text x="260.4" y="41">BC557</text>
<text x="260.4" y="39.2">Q1</text>
<text x="32.8" y="43.7">PC2</text>
<text x="32.8" y="45.5">PC3</text>
<text x="32.8" y="47.3">PC4</text>
<text x="108.1" y="44.6">10k</text>
<text x="127" y="42.8">A0</text>
<text x="127" y="44.6">A1</text>
<text x="127" y="46.4">A2</text>
<text x="132.6" y="47.2" transform="rotate(-90 132.6 47.2)">GND</text>
<text x="135.1" y="42.8">P5</text>
<text x="135.1" y="44.6">P6</text>
<text x="135.1" y="46.4">P7</text>
<text x="161.1" y="42.8">DB4</text>
<text x="161.1" y="44.6">DB5</text>
<text x="161.1" y="46.4">DB6</text>
<text x="169.3" y="44.6">K2</text>
<text x="169.4" y="42.8">A2</text>
<text x="218.6" y="43.7">GND</text>
<text x="239.2" y="42.1">10k</text>
<text x="27.8" y="50.9">~{RESET}/PC6</text>
<text x="32.8" y="49.1">PC5</text>
<text x="51.2" y="52.7">16MHz1</text>
<text x="108.3" y="48.2">10k</text>
<text x="161.1" y="48.2">DB7</text>
<text x="166.7" y="49" transform="rotate(-90 166.7 49)">VSS</text>
<text x="237.6" y="53.1">1uF</text>
<text x="260.4" y="53.6">R1</text>
<text x="32.8" y="54.5">PD0</text>
<text x="32.8" y="56.3">PD1</text>
<text x="32.8" y="58.1">PD2</text>
<text x="32.8" y="59.9">PD3</text>
<text x="51.5" y="54.5">Crystal</text>
<text x="130.6" y="59">GND</text>
<text x="164.7" y="59.9">GND</text>
<text x="237.6" y="54.9">C</text>
<text x="260.4" y="55.4">470</text>
<text x="32.8" y="61.7">PD4</text>
<text x="32.8" y="63.5">PD5</text>
<text x="32.8" y="65.3">PD6</text>
<text x="58.7" y="66">22pF</text>
<text x="27.6" y="68.8" transform="rotate(-90 27.6 68.8)">GND</text>
<text x="32.8" y="67.1">PD7</text>
<text x="46" y="66.2">22pF</text>
<text x="256.5" y="69.8" transform="rotate(-90 256.5 69.8)">LED</text>
<text x="25.5" y="82.3">GND</text>
<text x="228.4" y="82.3">GND</text>
<text x="47.9" y="93.3">+5V</text>
<text x="61.8" y="95.6">1k</text>
<text x="110.8" y="93.1">SW1</text>
<text x="111.8" y="94.9">1</text>
<text x="125.2" y="93.1">SW5</text>
<text x="126.1" y="94.9">2</text>
<text x="140.4" y="93.1">SW9</text>
<text x="141.4" y="94.9">3</text>
<text x="156.2" y="93.1">SW13</text>
<text x="157.6" y="94.9">A</text>
<text x="43.3" y="99.6">1k</text>
<text x="111" y="100.6">SW2</text>
<text x="125" y="100.6">SW6</text>
<text x="140.2" y="100.3">SW10</text>
<text x="141.6" y="101.9">6</text>
<text x="156.2" y="100.3">SW14</text>
<text x="157.5" y="101.9">B</text>
<text x="66.5" y="103.9">Q2</text>
<text x="66.5" y="105.7">2N2219</text>
<text x="111.9" y="102.1">4</text>
<text x="126.1" y="102.1">5</text>
<text x="40.4" y="109.3">Q1</text>
<text x="40.4" y="111.1">2N2219</text>
<text x="61.1" y="111.4">IR26-21C_L110_TR8</text>
<text x="111" y="108.4">SW3</text>
<text x="111.8" y="110">7</text>
<text x="125.2" y="108.2">SW7</text>
<text x="126.3" y="110">8</text>
<text x="140.2" y="108">SW11</text>
<text x="141.4" y="109.8">9</text>
<text x="156" y="108.2">SW15</text>
<text x="157.3" y="109.8">C</text>
<text x="64.8" y="116.8">Infrarred</text>
<text x="71.5" y="116.8">940</text>
<text x="74.8" y="116.8">nm</text>
<text x="110.6" y="116.1">SW4</text>
<text x="112" y="117.9">*</text>
<text x="125" y="116.5">SW8</text>
<text x="126.1" y="117.9">0</text>
<text x="139.1" y="117.9">SW_Push</text>
<text x="140" y="116.1">SW12</text>
<text x="156.2" y="116.3">SW16</text>
<text x="157.5" y="117.9">D</text>
<text x="36.8" y="120.2">GND</text>
<text x="77.4" y="120.4">GND</text>
<text x="220" y="124.5">D6</text>
<text x="244.2" y="124.5">U5</text>
<text x="218.2" y="126.3">1N4007</text>
<text x="241.7" y="129">IN</text>
<text x="243" y="126.3">L7805</text>
<text x="245.8" y="131.8" transform="rotate(-90 245.8 131.8)">GND</text>
<text x="245.9" y="129">OUT</text>
<text x="271.2" y="131.7">R5</text>
<text x="212.8" y="136.7">BT1</text>
<text x="231.7" y="137.1">C1</text>
<text x="260.4" y="137.1">C2</text>
<text x="271.2" y="133.5">200</text>
<text x="28.9" y="143.4">1k</text>
<text x="37.2" y="143.4">1k</text>
<text x="212.8" y="138.5">9V</text>
<text x="231.7" y="138.9">330nF</text>
<text x="260.4" y="138.9">100nF</text>
<text x="272.2" y="139.3">D2</text>
<text x="46.7" y="154.2">1N4007</text>
<text x="67.4" y="152.4">K1</text>
<text x="67.4" y="154.2">Relay_SPDT</text>
<text x="208.7" y="150.6">GND</text>
<text x="25.6" y="157.5" transform="rotate(-90 25.6 157.5)">POWER LED</text>
<text x="34.6" y="156.4" transform="rotate(-90 34.6 156.4)">RELAY STATUS LED</text>
<text x="122.8" y="157.8">10k</text>
<text x="135" y="157.4">LED</text>
<text x="38.6" y="167.5">1k</text>
<text x="55.5" y="166.7" transform="rotate(-90 55.5 166.7)">C</text>
<text x="122.6" y="165.1">10k</text>
<text x="134.8" y="164.8">LED</text>
<text x="50.7" y="168.6">B</text>
<text x="55.5" y="172" transform="rotate(-90 55.5 172)">E</text>
<text x="57.5" y="168.5">Q3</text>
<text x="57.5" y="170.3">NPN</text>
<text x="122.6" y="172.1">10k</text>
<text x="135.2" y="171.9">LED</text>
<text x="148.5" y="182">GND</text>
</g>
<g font-size="1.3" fill="#a90000">
<text x="159.8" y="16.9">1</text>
<text x="162.4" y="15.3" transform="rotate(-90 162.4 15.3)">2</text>
<text x="164.3" y="16.9">3</text>
<text x="16.1" y="23.2">21</text>
<text x="26.8" y="20.3" transform="rotate(-90 26.8 20.3)">7</text>
<text x="28.6" y="20.7" transform="rotate(-90 28.6 20.7)">20</text>
<text x="35.9" y="23.2">14</text>
<text x="166" y="23.8" transform="rotate(-90 166 23.8)">2</text>
<text x="35.9" y="25">15</text>
<text x="35.9" y="26.8">16</text>
<text x="35.9" y="28.6">17</text>
<text x="159.3" y="25.9">6</text>
<text x="159.3" y="27.7">5</text>
<text x="159.3" y="29.5">4</text>
<text x="171.9" y="25.9">3</text>
<text x="35.9" y="30.4">18</text>
<text x="35.9" y="32.1">19</text>
<text x="35.9" y="35.7">10</text>
<text x="36.3" y="33.9">9</text>
<text x="124.8" y="33">14</text>
<text x="124.8" y="34.8">15</text>
<text x="131.8" y="31.5" transform="rotate(-90 131.8 31.5)">16</text>
<text x="137.8" y="33">4</text>
<text x="137.8" y="34.8">5</text>
<text x="159.3" y="34.8">7</text>
<text x="171.5" y="31.3">15</text>
<text x="171.5" y="33">16</text>
<text x="222.2" y="35.7">2</text>
<text x="35.9" y="39.3">23</text>
<text x="35.9" y="41.1">24</text>
<text x="124.8" y="38.4">13</text>
<text x="137.8" y="36.6">6</text>
<text x="137.8" y="38.4">7</text>
<text x="137.8" y="40.2">9</text>
<text x="158.9" y="40.2">10</text>
<text x="159.3" y="36.6">8</text>
<text x="159.3" y="38.4">9</text>
<text x="171.5" y="38.4">K1</text>
<text x="171.5" y="36.6">A1</text>
<text x="222.2" y="39.3">3</text>
<text x="253.6" y="39.3">2</text>
<text x="258.4" y="37.3" transform="rotate(-90 258.4 37.3)">1</text>
<text x="35.9" y="42.9">25</text>
<text x="35.9" y="44.7">26</text>
<text x="35.9" y="46.5">27</text>
<text x="125.2" y="42">1</text>
<text x="125.2" y="43.8">2</text>
<text x="125.2" y="45.6">3</text>
<text x="137.4" y="42">10</text>
<text x="137.4" y="43.8">11</text>
<text x="137.4" y="45.6">12</text>
<text x="158.9" y="42">11</text>
<text x="158.9" y="43.8">12</text>
<text x="158.9" y="45.6">13</text>
<text x="158.9" y="47.4">14</text>
<text x="171.5" y="43.8">K2</text>
<text x="171.5" y="42">A2</text>
<text x="222.2" y="42.9">1</text>
<text x="258.4" y="42.7" transform="rotate(-90 258.4 42.7)">3</text>
<text x="35.9" y="48.3">28</text>
<text x="36.3" y="50.1">1</text>
<text x="36.3" y="53.7">2</text>
<text x="131.8" y="49" transform="rotate(-90 131.8 49)">8</text>
<text x="166" y="50.8" transform="rotate(-90 166 50.8)">1</text>
<text x="36.3" y="55.5">3</text>
<text x="36.3" y="57.3">4</text>
<text x="36.3" y="59.1">5</text>
<text x="35.9" y="62.7">11</text>
<text x="35.9" y="64.5">12</text>
<text x="36.3" y="60.9">6</text>
<text x="26.8" y="70.5" transform="rotate(-90 26.8 70.5)">8</text>
<text x="35.9" y="66.3">13</text>
<text x="64.5" y="102" transform="rotate(-90 64.5 102)">3</text>
<text x="38.4" y="107.4" transform="rotate(-90 38.4 107.4)">3</text>
<text x="59.7" y="104">2</text>
<text x="64.5" y="107.4" transform="rotate(-90 64.5 107.4)">1</text>
<text x="33.6" y="109.4">2</text>
<text x="38.4" y="112.7" transform="rotate(-90 38.4 112.7)">1</text>
<text x="240.2" y="128.2">1</text>
<text x="249.1" y="128.2">3</text>
<text x="245" y="133.4" transform="rotate(-90 245 133.4)">2</text>
<text x="55.5" y="149.1" transform="rotate(-90 55.5 149.1)">A1</text>
<text x="60.9" y="149.1" transform="rotate(-90 60.9 149.1)">12</text>
<text x="64.5" y="149.1" transform="rotate(-90 64.5 149.1)">14</text>
<text x="55.5" y="158" transform="rotate(-90 55.5 158)">A2</text>
<text x="62.7" y="158.1" transform="rotate(-90 62.7 158.1)">11</text>
</g>
<g font-size="1.3" fill="#0f0f0f">
<text x="155.4" y="29.4">P2</text>
<text x="155.4" y="25.8">P0</text>
<text x="155.4" y="27.6">P1</text>
<text x="144.6" y="42">DB5</text>
<text x="144.6" y="40.2">DB4</text>
<text x="144.6" y="43.8">DB6</text>
<text x="144.6" y="45.6">DB7</text>
</g>
<g font-size="1.3" fill="#0000c2">
<text x="14.8" y="197.5">*INPUT</text>
<text x="20.2" y="197.5">connects</text>
<text x="27" y="197.5">to</text>
<text x="29.1" y="197.5">PC1-PC3</text>
<text x="36.4" y="197.5">for</text>
<text x="39.1" y="197.5">AC power</text>
<text x="46.3" y="197.5">use</text>
</g>
</svg>
